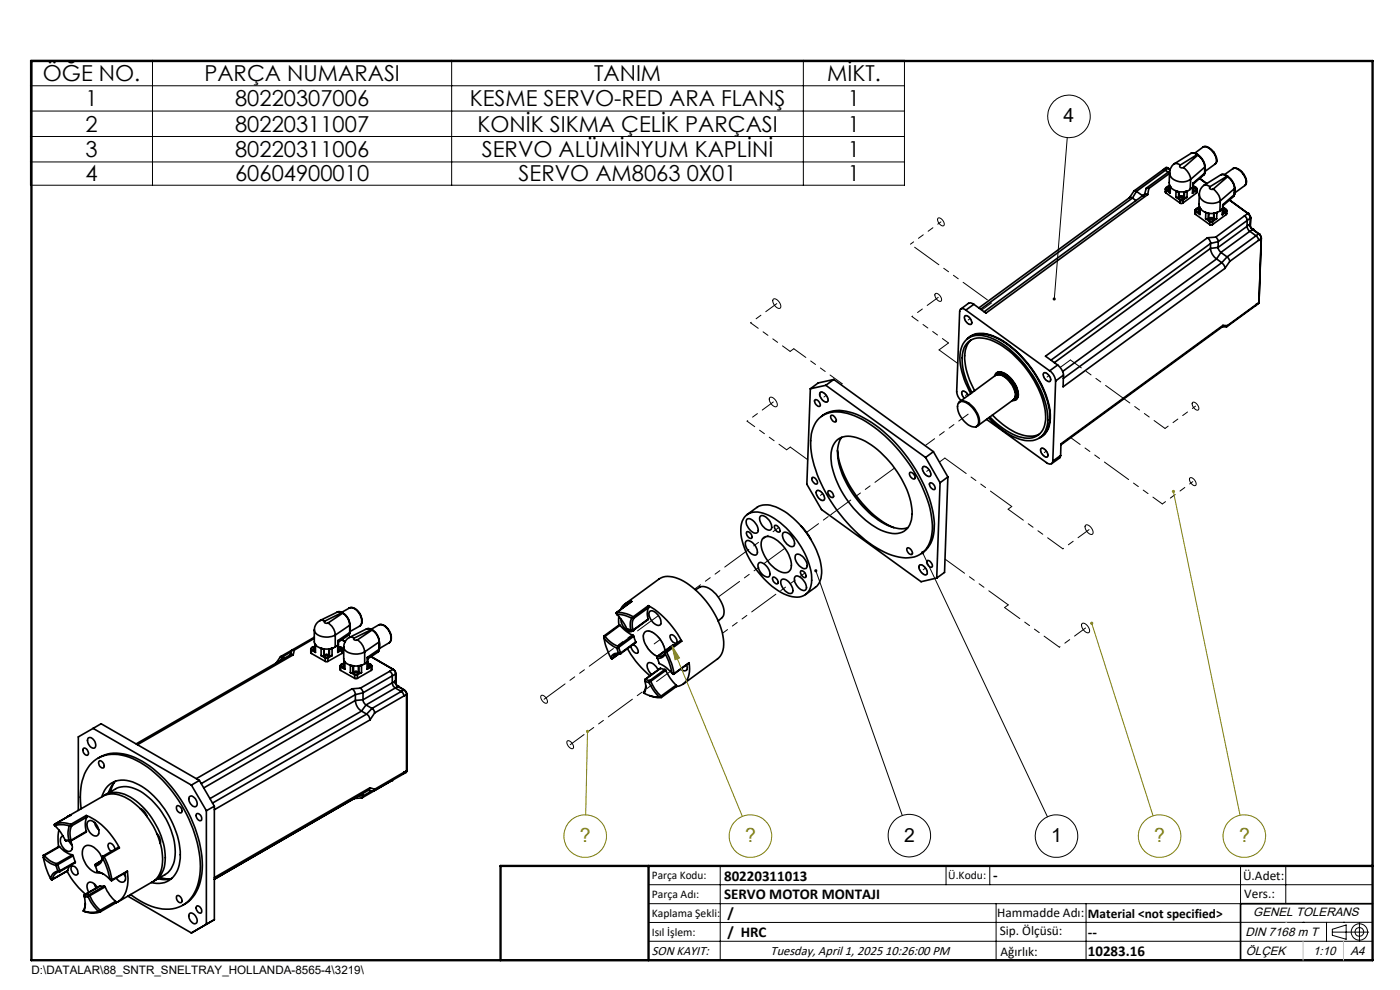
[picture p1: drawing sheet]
<svg xmlns="http://www.w3.org/2000/svg" width="297mm" height="210mm" viewBox="0 0 297 210" stroke-linecap="round" stroke-linejoin="round" font-family="sans-serif">
<g fill="none" stroke="#000" stroke-width=".35">
<path d="M243.1 40l.2-.1 .4 .1M243.7 40l-.2 1.3M247.2 36.1l-.5-.1-6.1 4.5M247.2 36.1l-6.1 4.5M247.2 36.1l.6 .4M247.3 35.6h.1M247.3 35.6l.5 .1M247.3 35.6l-.5 .4M247.3 35.6l.6 .1M247.3 39.9v.4M247.8 35.7h.1M247.8 35.7l-.6 .4"/>
<path d="M247.8 35.7l.4 .3M247.9 35.7l.3 .3M248.1 36.6l-.1 2.4 .2 .4M248.1 39.2l.1 .4M248.1 36.6a2.65 2.65 0 0 0 3.8 1.8l.7-.3M248.1 39.3l-.3 .3M248.1 36.8l-4.4 3.2M248.1 39.7l-.4-.1-.4 .4M248.1 36.3l-4.9 3.6M248.2 39.4l.2 .3M248.2 39.4l.1 .3M248.2 39.4l-.1 1.3 .1 .2"/>
<path d="M248.3 39.7l-.1 1.2M248.3 39.7h.1M248.4 39.7l1 .8M249.2 34.7l-.6 .5-.4 .7-.1 .7M250.4 35a.44 .44 0 0 0 .1 .6 .44 .44 0 0 0 .6 0M251.1 35.6a3.6 3.6 0 0 1 1.5 2.5M252.6 38.1l-.1 2.1M252.7 32.5a1.42 1.42 0 0 1 1.4 .3M252.7 32.5l-3.6 2.2a1.16 1.16 0 0 1 1.3 .3M252.7 32.5a1.22 1.22 0 0 1 1.3 .3M253 39.7v1.3M253 39.7l-.5 .5"/>
<path d="M253.1 38.9l.1 .1M253.1 38.9l-.1 .8M253.1 39.7l.5-.1 .3 .5M253.1 39.6l-.1 1.4M253.2 39l-.2 .7M253.2 39.4l.2 .2M253.8 39.9l.2 .2-.1 .2M254 32.8l-3.6 2.2M254 32.8l.1 .1M254.1 32.8h-.1M254.1 32.8l.1 .1M254.1 32.9a2.86 2.86 0 0 1 1.5 2.4"/>
<path d="M254.1 32.9l.7 .6a3.3 3.3 0 0 1 .8 1.9M254.1 32.9l-3 2.7M255.2 31.2a1.72 1.72 0 0 1 2 .8l.3 .3a1.97 1.97 0 0 1 .3 2.5M255.2 31.2a2.14 2.14 0 0 1 2.3 1.3 1.91 1.91 0 0 1 .3 2.3M255.2 31.2l-1.7 1.3M255.4 37.1l-2.2 1.9M255.4 39.3a.99 .99 0 0 1 1.3 .3M255.6 36.8l-.2 .3M255.6 36.8l-2.5 2.1M255.6 36.6l-.2 .5M255.6 36.6v.2M255.6 35.4l-3 2.7"/>
<path d="M255.6 35.4v1.4M255.6 35.4v.9M255.6 35.3v.1M255.6 35.3v1.3M256 38.9l-1.5-1.1 1.5 1.2M256.7 39.6a.43 .43 0 0 0 .1 .6 .43 .43 0 0 0 .6-.1M257.8 34.8l-2.2 1.6M259 37.1a1.22 1.22 0 0 1 1.3 .3M259.8 37l1.7-1.2a2.02 2.02 0 0 1 2.3 1.3 1.86 1.86 0 0 1 .3 2.2l-2.2 1.6M260.3 37.4l-3.6 2.2M260.3 37.4l.1 .1M260.4 37.4a1.33 1.33 0 0 0-1.4-.3l-3.8 2.4-.5 .6-.3 1.1"/>
<path d="M260.4 37.4h-.1M260.4 37.4l.1 .1M260.4 37.5l1.1 1.2 .4 1.3M260.4 37.5l-3 2.6M260.5 37.5a3.4 3.4 0 0 1 1.4 2.4M260.5 37.5h-.1M261.5 35.8a2.49 2.49 0 0 1 2.7 1.8 1.4 1.4 0 0 1-.1 1.7M261.9 40l-3 2.6M261.9 40l-.1 1.3M261.9 40v.8M261.9 39.9v.1M261.9 39.9v1.3"/>
<path d="M240.2 42l-.3-.2-.3 .1-32 23.4M240.2 42l.8 .5M240.2 42l-32.2 23.6M241.1 40.6l-.2-.1h-.3l-1 1.4M241.1 40.6l-.9 1.4M241.1 40.6l1.3 .9M242.4 41.5h.1M243.1 40l-.3 1.2-.4 .3M243.5 41.3l-.6-.1-34.1 24.9M243.5 41.3l-34.3 25.1-2.6-1.9M247.2 40.1v.6l.1 .2M247.3 40.9l3 2.2"/>
<path d="M247.3 40.3v.6M247.3 40.3l.9 .6M248.1 40.2l-.5 .1-.3-.3 .3 .4 .5-.1M249.4 40.5l.5 .1M249.4 40.5h.1M249.4 41.8h.6M249.4 41.8l1 .7M249.5 40.5l.4 .1M249.5 40.5l-.1 1.3M249.9 40.6h1.6M250 40.7v1.1M250.1 41.8a.88 .88 0 0 1 1 0"/>
<path d="M250.1 41.8h-.1M250.2 42a.48 .48 0 0 1 .4-.4 .48 .48 0 0 1 .5 .5M250.2 42a.48 .48 0 0 0 .4 .5 .48 .48 0 0 0 .5-.4M250.2 42a.51 .51 0 0 0 .4 .4 .51 .51 0 0 0 .5-.3M250.2 40.7l-.1 1.1M250.3 43.1h.6M250.4 42.5h.5M250.4 42.5l-.1 .6M250.9 42.5v.6M251.1 41.8h.1M251.2 40.7l-.1 1.1M251.2 41.8h.6"/>
<path d="M251.3 40.7l-.1 1.1M251.8 41.8l-.9 .7M251.8 40.6h-.3M251.8 40.6v1.2M251.9 40.5l-.4 .1M251.9 40.5l-.1 .1M252.5 40.2l-.6 .3M253.5 44.6l.1 .9M253.6 44.5a.49 .49 0 0 0 .3 .5 .49 .49 0 0 0 .6-.1M253.6 44.5l.3 .4 .6-.1M253.6 45.5l3 2.2M253.6 44.4v.5"/>
<path d="M253.6 44.9v.6M253.6 44.9l1 .6M253.8 40.9l-2.9 2.2M253.9 40.1l-.3 .4-.5-.1M253.9 40.1l-.3 .2h-.5M253.9 40.3l-.9 .7M253.9 40.3l-.1 .6M254 40.1l-.2 .8M254.4 41.2v2.3l.1 .4M254.4 43.8l.1 .4M254.4 41.2a2.53 2.53 0 0 0 3.4 1.9l1.1-.5M254.4 43.9l-.4 .3"/>
<path d="M254.5 44.3a.5 .5 0 0 0-.9 .2M254.5 43.9l.2 .4M254.5 43.9l.1 .3M254.5 44l-.1 1.3 .2 .2M254.6 44.2v1.3M254.6 44.2l.1 .1M254.7 44.3l1 .7M255.7 45l.5 .2M255.7 45l.1 .1M255.8 46.4h.5M255.8 46.4l.8 .6M255.8 45.1l.4 .1"/>
<path d="M255.8 45.1v1.3M256.2 50.4l.4 .6 .2 .6M256.2 45.2h1.6M256.2 50.4l-34.4 25.2 2.6 1.8M256.4 45.2l-.1 1.2M256.4 46.3l.4-.1 .7 .1M256.4 46.3l-.1 .1M256.4 45.3v1M256.5 46.6a.48 .48 0 0 1 .5-.4 .48 .48 0 0 1 .4 .4M256.5 46.6a.48 .48 0 0 0 .4 .5 .48 .48 0 0 0 .5-.5M256.5 46.6a.49 .49 0 0 0 .4 .4 .49 .49 0 0 0 .5-.4M256.6 47.7h.6"/>
<path d="M256.6 47l.6 .1M256.6 47v.7M256.8 52.7a3 3 0 0 0 1.3 2.2M256.8 52.7l-33.1 24.2M256.8 51.6v1.1M256.8 51.6l-33.8 24.8M257.2 47.1v.6M257.4 40.1a3.7 3.7 0 0 1 1.5 2.5M257.5 46.3v.1M257.5 45.3v1M257.5 46.4h.6M257.6 45.2l-.1 1.2"/>
<path d="M257.9 50.3l.5 .6v.4M257.9 50.3l-1.7 .1M258.1 54.9l1.1 .8M258.1 46.4l-.9 .7M258.1 54.9l-32.7 23.9M258.2 45.1l-.4 .1M258.2 45.1l-.1 1.3M258.2 45l-.4 .2M258.2 45v.1M258.4 52.5l.2 .5 .4 .5M258.4 52.5l-1.6 .2M258.4 51.3l-1.6 .3"/>
<path d="M258.4 51.3v1.2M258.8 44.7l-.6 .3M258.9 42.6l-.1 2.1M259 53.5l-.9 1.4M259 53.5l1.3 1M259.2 55.7l.5 .6 .2 .6M259.2 55.7l-33.6 24.6M259.3 44.3v1.2M259.4 44.3l-.6 .4M259.4 43.4v.9M259.4 44.3a.47 .47 0 0 1 .8 .3M259.4 44.2l-.1 1.3"/>
<path d="M259.5 44l.2 .2M259.9 56.9l-34.4 25.1 .1-2.4M260.1 44.5l.2 .2-.2 .2M260.1 45.5l-2.9 2.2M260.1 44.9l-.8 .6M260.1 44.9v.6M260.2 44.6l-.3 .4h-.5M260.2 44.6l-.3 .3h-.5M260.3 44.7l-.2 .8M260.3 54.5l.3 .3 .3 .6M260.3 54.5l-1.1 1.2M260.8 42.4l4 2.9"/>
<path d="M260.8 42.4l3.9 2.9M260.9 55.4l-1 1.5M261.7 41.7l-2.2 1.9M261.8 41.3l-.1 .4M261.8 41.3l-2.4 2.1M261.9 41.2l-.2 .4M261.9 41.2l-.1 .1M264 45.8l.4 .4 .2 .6M264 45.8l-6.1 4.5M264.5 48l.3 .7 .3 .4M264.5 48l-6.1 4.5M264.6 46.8l-6.2 4.5"/>
<path d="M264.6 46.8l-.1 1.2M264.7 45.3l.3 .3 .3 .6M264.7 45.3h.1M264.7 45.3l-.7 .5M264.8 45.3l.5 .9M264.8 45.3h.1M265.1 47.6l.3 .7 .4 .3M265.1 47.6l.1 .3M265.1 47.6l.2 .5 .4 .6M265.1 47.6l-.6 .4M265.1 49.1l-6.1 4.4M265.1 49.1l1.4 .9"/>
<path d="M265.2 47.9h.1M265.3 46.2l-.1 1.7M265.3 46.2l-.7 .6M265.3 46.2h.1M265.3 46.2v1.8M265.7 48.7l1.3 .9M265.7 48.7l-.6 .4M265.8 48.6h.1M265.8 48.6l-.1 .1M265.8 48.6l1.3 1M266.5 50l.3 .3 .2 .7M266.5 50l-6.2 4.5"/>
<path d="M267 51h.1M267 49.6l.3 .3 .2 .7M267 49.6h.1M267 51l-6.1 4.4M267 49.6l-.5 .4M267.1 49.6l.3 .4 .2 .5M267.1 49.6h.1M267.5 50.6l-.5 .4M267.5 50.6l-.4 13.6M267.6 50.5l-.1 .1M267.6 50.5l-.5 13.6M204.7 67a1.4 1.4 0 0 1 1.4 1.8 1.39 1.39 0 0 1-1.4-1.8z"/>
<path d="M204.9 65.8a.69 .69 0 0 0-.8-.4 .69 .69 0 0 0-.5 .7l-.6 17 .2 .9 .7 1M204.9 65.8l17.8 12.9M205.2 71.9a4.3 4.3 0 0 1 5.1-.8 21.1 21.1 0 0 1 10.6 10.5 13.2 13.2 0 0 1 1.7 8.7 3.8 3.8 0 0 1-2.1 2.6M205.3 71.8a4.8 4.8 0 0 1 5.2-.5 22.2 22.2 0 0 1 11.2 12.2 10.2 10.2 0 0 1 .5 7.5l-.5 .9-1.1 .9M206 72.1a5.7 5.7 0 0 0-1.2 5.5l.9 3.1 1.1 2.2M206.6 64.5l-.8-.3-.3 .1-1.7 1.3M206.6 64.5l-1.7 1.3M211 79.8a1.13 1.13 0 0 1 1.8-.6 5.7 5.7 0 0 1 3.1 4.9l-.4 .7-.7 .2M211.2 79.6l.1-.1a1.54 1.54 0 0 1 2.2 .2 5.1 5.1 0 0 1 2.3 4.4 .9 .9 0 0 1-.8 .7M211.4 79.1a2.03 2.03 0 0 1 2.6 .7 4.8 4.8 0 0 1 1.9 4.5l-.4 .5M211.5 79.5a2.71 2.71 0 0 1 2.8 1.4 3.5 3.5 0 0 1 1 3.5l-.1 .2M211.5 79.5h.1"/>
<path d="M211.5 79.5a2.61 2.61 0 0 1 2.9 1.3 3.5 3.5 0 0 1 1 3.5l-.2 .3a3.2 3.2 0 0 0-.9-3.8 2.97 2.97 0 0 0-2.7-1.3M221.4 79.1a1.39 1.39 0 0 1 1.4 1.8 1.36 1.36 0 0 1-1.4-1.8zM222.7 78.7a3 3 0 0 1 1.2 2.1M224.4 77.4a3.1 3.1 0 0 1 1.2 2.2M224.4 77.4l-1.7 1.3M225.6 79.6l-1.7 1.2M259.4 69l-.1 .3-34.2 25.1M259.4 69l1 .1M259.4 69l-34.3 25.1-.1 2.5M260.4 69.1l-.2 .2h-.9M266.5 64.6l-6.2 4.7M266.5 64.6l-6.1 4.5"/>
<path d="M267 64.4l-.5 .4M267.1 64.1l-.1 .3M267.1 64.2l-.1 .2M267.1 64.1v.1M267.1 64.2l-.6 .4M171.9 82.5l-.7 20.2 3.1 5.4 21.1 15.3 3.3-.8M172.8 84.9a.8 .8 0 0 1 1.2 .7v.5a1.05 1.05 0 0 1-1.2-1.2zM173.8 88.7a6.1 6.1 0 0 1 6-1 24.6 24.6 0 0 1 11.7 8.8 28.4 28.4 0 0 1 6.2 14.1 7.3 7.3 0 0 1-2.2 6.8 6.9 6.9 0 0 1-6.3 .4 27.9 27.9 0 0 1-12.9-11.4 24.6 24.6 0 0 1-4.3-12.9 7 7 0 0 1 1.8-4.8zM174 83.2a1.38 1.38 0 0 1 1.6 1.2 .57 .57 0 0 1-.2 .9 .57 .57 0 0 1-.8-.3 1.54 1.54 0 0 1-.6-1.8zM174.3 88.3a6.2 6.2 0 0 1 5.9-.9 24.2 24.2 0 0 1 11.7 8.8 27.8 27.8 0 0 1 6.3 14.9 6.8 6.8 0 0 1-2.3 6l-.4 .3M175.2 81.7l21.2 15.3M175.2 81.7l-3.3 .8"/>
<path d="M176.3 88.2a1.01 1.01 0 0 1 1 1.3 1.11 1.11 0 0 1-1-1.3zM176.9 80.5l-1.7 1.2M176.9 80.5l21.1 15.3M176.9 80.5l-3.3 .7-1.7 1.3M177.3 93.6a4.2 4.2 0 0 1 4.9-.6 20.3 20.3 0 0 1 9.9 10.2 10.3 10.3 0 0 1 .9 8.1 3.7 3.7 0 0 1-4.9 1.6 18.2 18.2 0 0 1-9.2-8 15.5 15.5 0 0 1-2.6-8.9l.3-1.1zM177.7 95.6a22.7 22.7 0 0 0 11.2 16l.7 .3M178.6 92.8a6.7 6.7 0 0 0-.6 5.6 21.3 21.3 0 0 0 10.3 13 5.6 5.6 0 0 0 4.3 .5M195.8 99.1a1.51 1.51 0 0 1 1.7 1.5l-.1 .3a.9 .9 0 0 1-1.4-.5l-.3-.8zM196.4 97l3 5.4M198 95.8l-1.6 1.2M198 95.8l3.1 5.4M203.3 85.5a1.27 1.27 0 0 1 1.9-.1 5 5 0 0 1 2.5 4.5l-.2 .4-.5 .2"/>
<path d="M203.4 85.5a1.65 1.65 0 0 1 2.2 .3 4.4 4.4 0 0 1 1.9 4.3 1.29 1.29 0 0 1-2 .1 4.7 4.7 0 0 1-2.3-4.5zM203.6 85.2l7.6-5.6a2.59 2.59 0 0 1 3 1.4 3.6 3.6 0 0 1 1 3.6l-7.8 5.7M205.4 83.9a1.15 1.15 0 0 0-1.3-.9l-.1 .6 .6 .9M206 83.5a14.8 14.8 0 0 1-2.3-8.9 3.9 3.9 0 0 1 5.1-3.3 17.4 17.4 0 0 1 9.7 7.6 17.4 17.4 0 0 1 3.7 10.8 4 4 0 0 1-5.4 3.6 15.4 15.4 0 0 1-7.1-4.7M206.2 83.3a12.7 12.7 0 0 1-1.8-9.2 3.8 3.8 0 0 1 5.1-2.2 19 19 0 0 1 10.3 9.7 12.9 12.9 0 0 1 1.8 8.6 3.7 3.7 0 0 1-4.9 2.6 14.7 14.7 0 0 1-6.7-4.3M209.3 89l12.7 9.1a.72 .72 0 0 0 .8 .4 .72 .72 0 0 0 .5-.7M210.5 88a13.9 13.9 0 0 0 7.4 4.5h1.6l1-.4M220.9 95.1a1.39 1.39 0 0 1 1.4 1.7l-.1 .1a1.39 1.39 0 0 1-1.3-1.8zM223.9 80.8l-.6 17M225 96.6l-.2 .5-1.7 1.2M225 96.6l-1.7 1.2M158.2 109.4a4.2 4.2 0 0 1 4.9-.1 17.9 17.9 0 0 1 9.1 13.2 3.5 3.5 0 0 1-2.6 4.1 8.6 8.6 0 0 1-6.4-2.7 17.6 17.6 0 0 1-6-11.1v-1.2l.2-1z"/>
<path d="M158.3 114.8a1.72 1.72 0 0 1 2 1.1 1.15 1.15 0 0 1 0 1.8 2.55 2.55 0 0 1-2.1-2.8zM158.4 112.8a.98 .98 0 0 1 1 1.4 1.11 1.11 0 0 1-1-1.4zM158.5 110.1a1.5 1.5 0 0 1 1.8 .9 1.52 1.52 0 0 1 .3 2 2.23 2.23 0 0 1-2.3-2v-.5zM158.5 109.2l2.1-1.6a4.5 4.5 0 0 1 4.6 .2 18.1 18.1 0 0 1 9.1 13.2 4.3 4.3 0 0 1-1.3 3.6l-2.1 1.5M161 119.4a1.56 1.56 0 0 1 1.8 .9 1.64 1.64 0 0 1 .3 2 2.23 2.23 0 0 1-2.3-2v-.5zM161.3 109.5a1.58 1.58 0 0 1 1.9 .8 1.69 1.69 0 0 1 .3 2.1 2.23 2.23 0 0 1-2.3-2l-.1-.6zM161.9 114.1a2.14 2.14 0 0 1 2.7 .3 7 7 0 0 1 3.3 5.9 1.42 1.42 0 0 1-2.3 1 7.3 7.3 0 0 1-4.1-6.3zM164.3 111.5a1.04 1.04 0 0 1 1.1 1.3 1.11 1.11 0 0 1-1.1-1.3zM166.2 113a1.45 1.45 0 0 1 1.8 .9 1.51 1.51 0 0 1 .3 2 1.78 1.78 0 0 1-1.9-1.1l-.4-1.2zM168.8 117.7a1.45 1.45 0 0 1 1.9 .8 1.56 1.56 0 0 1 .3 2.1 2.02 2.02 0 0 1-2.1-1.4l-.2-.9zM170 111.6l.8 1 1.2 1.8M172.3 101.3a1.11 1.11 0 0 1 1.1 1.3 1.01 1.01 0 0 1-1.1-1.3z"/>
<path d="M173.2 104.1a1.51 1.51 0 0 1 1.7 1.7l-.1 .3a1.3 1.3 0 0 1-1.6-1.2zM175.7 104.2a.98 .98 0 0 1 1 1.3 1.16 1.16 0 0 1-1-1.3zM192.4 116.3a1.01 1.01 0 0 1 1.1 1.3 1.07 1.07 0 0 1-1.1-1.3zM193 100.3a1.01 1.01 0 0 1 1 1.3 1.07 1.07 0 0 1-1-1.3zM195.1 119.9a1.3 1.3 0 0 1 1.5 1.2 .56 .56 0 0 1-.1 .8 .56 .56 0 0 1-.8-.3 1.47 1.47 0 0 1-.6-1.7zM196.7 118.9a1.11 1.11 0 0 1 1 1.4 .98 .98 0 0 1-1-1.4zM197.2 102.5a.8 .8 0 0 1 1.1 .8v.5a1.05 1.05 0 0 1-1.1-1.3zM199.4 102.4l-.7 20.2M201.1 101.2l-1.7 1.2M201.1 101.2l-.7 20.2-1.7 1.2M60 139.3h-.5l-.9 1.4M60 139.3l.4 .3"/>
<path d="M60 139.3l-.6 .9M61.8 138.2l-1.8 1.1M62.2 138.9l-.5-.1-32.8 19M62.2 138.9l-33 19.1M62.4 137.9h-.5l-.3 1M62.4 137.9l-.2 1M65.9 137.7l.1 .9M66 137.6l.3 .4 .5-.1M66 137.6l.3 .3 .5-.1M66 137.5v.4M66 137.9v.7M66 138.6l3 1.7"/>
<path d="M66 137.9l.9 .5M66.3 137.3l.4 .1h-.3zM66.7 135.2l-7.2 4.1M66.7 135.4l-4.3 2.5M66.8 137.3a.5 .5 0 0 0-.8 .3M66.8 136.7l.2 .2M66.8 136.7l.1 .1M66.8 136.6l.1 1.8M66.8 137.1l-.2 .1M66.9 136.8v1.6M66.9 136.8l.1 .1M67 136.9l1 .6"/>
<path d="M67.9 131.6l-.8 .7-.3 .7-.1 .6M67.9 131.6l.2-.1 .8 .3M68 137.5l.5 .1M68 137.5h.1M68.1 139.1h.6M68.1 137.5l.4 .1M68.1 137.5v1.6M68.1 139.1l.9 .5M68.5 137.6h1.6M68.7 137.6v1.5M68.8 139l-.1 .1M68.8 137.6v1.4"/>
<path d="M68.8 139.2a.48 .48 0 0 1 .5-.4 .48 .48 0 0 1 .5 .4M68.8 139.2a.49 .49 0 0 0 .5 .4 .49 .49 0 0 0 .5-.4M68.8 139.2a.54 .54 0 0 0 1 0M68.9 131.8l-.1 .1 .1 .2h.7M68.9 139h-.1M69 139.6h.6M69 139.6v.7M69.1 138.9h.3l.1 .1-.3 .1zM69.6 139.6v.7M69.6 132.1a3.2 3.2 0 0 1 1.5 2.6M69.6 139h.2M69.8 137.6v1.4"/>
<path d="M69.8 139l.1 .1M69.9 139.1h.5M69.9 137.6v1.5M70.4 137.5l-.3 .1M70.4 139.1l-.8 .5M70.4 137.5v1.6M70.6 137.5l-.5 .1M70.6 137.5h-.2M71.1 134.7a3.7 3.7 0 0 1-4.2-.5l-.2-.5v2.5l.1 .5M71.1 137.2l-.5 .3M71.1 134.7v2.5M71.5 129.8l.6-.1 .5 .3"/>
<path d="M71.5 129.8h.6l.4 .2M71.5 129.8l-3.6 1.8M71.6 136.9v1.5M71.7 135.9v.9M71.7 136.8l-.6 .4M71.8 137.3a.51 .51 0 0 1 .8 .3M71.8 136.8l-.2 1.6M71.8 137.1l.2 .1M71.9 137.3l.4 .1-.2 .1zM72.5 135.7l.7 .4M72.5 137.5l.2 .2-.2 .2M72.5 130h.1"/>
<path d="M72.5 137.9v.7M72.5 138.6l-2.9 1.7M72.5 130l-3.6 1.8M72.5 130l.2 .1M72.5 137.9l-.9 .5M72.6 137.6l-.3 .4-.5-.1M72.6 137.6l-.3 .3-.5-.1M72.6 130l.2 .1M72.7 137.7v.7l-.2 .2M72.7 130.1a2.92 2.92 0 0 1 1.5 2.4M72.7 130.1a3.4 3.4 0 0 1 1.5 2.5M72.7 130.1l-3.1 2"/>
<path d="M72.9 137.2v2.7l.2 .3M72.9 137.2a1.85 1.85 0 0 0 2.1 1.5h1.3l1.1-.4M74 134.7l-2.2 1.5M74.1 135.2l-.8 .7-.3 .7-.1 .6M74.1 129a2.28 2.28 0 0 1 2.6 1.9 1.5 1.5 0 0 1-.4 1.9M74.1 129l-1.6 .9M74.1 129a2.21 2.21 0 0 1 2.4 1.7 1.64 1.64 0 0 1-.2 2.1l-2.1 1.2M74.2 134.2v-.1l-.2 .6M74.2 134.2l-.2 .5M74.2 132.6l-3.1 2.1M74.2 132.4v.1M74.2 132.6v1.6"/>
<path d="M74.2 134.2l-2.5 1.7M74.2 132.6v1.1M74.2 132.5v.1M74.2 132.5v1.6M75.1 135.4a.39 .39 0 0 0 .2 .5 .39 .39 0 0 0 .5-.2M75.8 135.7a3.4 3.4 0 0 1 1.6 2.6M77.4 138.3v2.5M77.8 133.4l.5-.1 .5 .3M77.8 133.4l-3.6 1.8h.6l.3 .2M77.8 133.4l.4-.1 .6 .3M77.9 139.4l.1 1-.6 .4M77.9 139.4v2.5"/>
<path d="M78.7 139.3l4.7 2.7M78.8 133.6h.1M78.8 133.6l-3.7 1.8M78.8 133.6l.1 .1M78.8 133.6h.2M78.9 133.7l.3 .2a3.2 3.2 0 0 1 1.2 2.3M78.9 133.7l-3.1 2M79 133.6a3.3 3.3 0 0 1 1.5 2.5M79 133.6l-.1 .1M80.3 132.6l-1.6 .9M80.3 132.6h.1M80.4 132.6a2.28 2.28 0 0 1 2.5 1.9 1.59 1.59 0 0 1-.4 1.9"/>
<path d="M80.4 132.6a2.21 2.21 0 0 1 2.4 1.7 1.62 1.62 0 0 1-.3 2.1l-2 1.2M80.4 137.8l-.2 .5M80.4 136.2l-3 2.1M80.4 136v.1M80.4 136.2v1.6M80.4 137.8l-2.5 1.6M80.5 137.7l-.3 .6-2.2 1.5M80.5 136.2v1.1M80.5 136.1l-.1 .1M80.5 137.7l-.1 .1M80.5 136.1v1.6M128.1 135h.2"/>
<path d="M128.1 135l.1 .4M128.2 135.4a7.6 7.6 0 0 0 2.6 2.1M128.2 135.4a13.3 13.3 0 0 0 1.4 4.1M128.3 135a6.7 6.7 0 0 0 2.8 2.1M129.6 139.5l.2 .3 .2-.1M130 139.7l1.3-1-1.4 1M130.8 129.9a6.6 6.6 0 0 1 3.5 .9M130.8 129.9l-.1 .2 .1 .2M130.8 130.3a5.9 5.9 0 0 1 3.3 .9M130.8 130.3a9.4 9.4 0 0 1 2.2 3.1M130.8 137.5l.4 1.1M131.1 137.1v.1"/>
<path d="M131.1 137.2l.1 .1M131.1 137.2l-.3 .3M131.2 137.3l.5 1.2M131.2 138.6a1.46 1.46 0 0 0-1.6 .9M131.2 138.6l.4 .1M131.3 130.8v1.8M131.3 132.6h.2M131.3 132.6l-3.2 2.4M131.5 132.6a7.7 7.7 0 0 0 2.8 2.2M131.5 132.6l-3.2 2.4M131.6 138.7h.1M131.6 138.7a1.39 1.39 0 0 0-1.6 1"/>
<path d="M131.7 138.5l-.1 .2M131.8 131.4a2.85 2.85 0 0 0 1.9 2.6l.5-.2M132.6 128.1l7.2-5.3a4.4 4.4 0 0 1 4.6 .2 18.1 18.1 0 0 1 9.1 13.1 4 4 0 0 1-1.3 3.7l-7.2 5.3M133 133.4l.8 .3M133 133.4l1 .3M133.1 137.6a20.3 20.3 0 0 0 4.8 5.8M133.8 133.7l.4 .1M134 127.6l-.9 .2a2.55 2.55 0 0 0-1.5 1.6M134 127.6l-3.2 2.4M134 127.6l-3.2 2.3M134.1 131.2a3.1 3.1 0 0 0-.3 2.5M134.2 136.8a1.42 1.42 0 0 1 1.1 1.7 1.44 1.44 0 0 1-1.4-1.5"/>
<path d="M134.2 133.8h.1M134.3 134.8l.1 .2M134.3 134.8l-3.2 2.3M134.3 133.7l-.1 .1M134.3 130.8l.1 .2M134.4 131l.1 .1M134.4 131l-.3 .2M134.4 135l.5 1.2M134.4 135l-3.2 2.3M134.5 131.1a2.81 2.81 0 0 0-.2 2.6M134.9 136.2v.1l-3.2 2.4M134.9 136.2l-3.2 2.3"/>
<path d="M137.5 131.3l-3.3 2.5M137.5 131.3l-3.2 2.4M137.5 128.5a18.3 18.3 0 0 1 7.1 7.5M137.5 128.5l.2 .3M137.5 128.5l-3.2 2.3M137.7 128.8a2.96 2.96 0 0 0-.2 2.5M137.7 128.8l-3.2 2.3M137.8 129.7a1.34 1.34 0 0 1 1.8 .7 1.89 1.89 0 0 1 .5 2.2 1.99 1.99 0 0 1-2.2-1.6l-.2-.9zM139.5 139.7l.3 1a7 7 0 0 1 2.8 2.1M139.5 139.2v.5M141.1 138.7a13.8 13.8 0 0 1 1.5 4.1M141.1 138.7a1.56 1.56 0 0 1-1.6 1"/>
<path d="M141.2 138.3l.2 .1M141.2 138.2v.1M141.2 138.2a1.45 1.45 0 0 1-1.7 1M141.2 138.3l-.1 .4M141.4 138.4a13.4 13.4 0 0 1 1.6 4.5M142.2 134.8a1.19 1.19 0 0 1 1.5 1.3l-.1 .2a1.03 1.03 0 0 1-1.4-.9zM142.7 136.9l-3.2 2.3a5.2 5.2 0 0 1-3-4.6 1.13 1.13 0 0 1 1.9-.5 5.6 5.6 0 0 1 2.6 4M142.7 136.9h.3M142.7 136.9l-3.2 2.3M144.6 136l-.2-.2-3.2 2.4M144.6 136l-3.2 2.4M147.5 125.1a2.65 2.65 0 0 1 4 .6 5.6 5.6 0 0 1 2 4.9l-1.1 1.1"/>
<path d="M163.9 122.5a1.01 1.01 0 0 1 1.1 1.3 1.07 1.07 0 0 1-1.1-1.3zM165.8 123a1.85 1.85 0 0 1 2.2 1.4l.1 .3a.77 .77 0 0 1-.2 1.2 .77 .77 0 0 1-1.1-.4 2.19 2.19 0 0 1-1-2.5zM168.7 122.3a1.5 1.5 0 0 1 1.8 .9 1.52 1.52 0 0 1 .3 2 2.23 2.23 0 0 1-2.2-2l-.1-.5zM169.9 121.1a1.01 1.01 0 0 1 1 1.4 1.12 1.12 0 0 1-1-1.4zM17.7 158.8a.91 .91 0 0 1 .9 .4 .91 .91 0 0 1 0 1 1.01 1.01 0 0 1-.9-1.4zM18.7 156.6a1.19 1.19 0 0 1 1.6 1.2 .64 .64 0 0 1-.3 .9 .64 .64 0 0 1-.9-.3l-.5-1.1zM19.8 154.5l20.8 12M19.8 154.5l-3.2 1.8v15.6M19.8 154.5l1.6-1 20.9 12.1M69 140.3h.6M72.1 141.3l.1 .9M72.2 141.1v.4"/>
<path d="M72.2 141.2l.2 .3h.6M72.2 141.2l.3 .3 .5-.1M72.2 141.5v.7M72.2 142.2l3 1.7M72.2 141.5l1 .4M72.5 140.9h.3l.1 .1h-.3zM73 140.9a.47 .47 0 0 0-.8 .3M73 140.2v1.6l.2 .1M73 140.7l-.2 .1M73.1 140.2l.1 .3M73.1 140.2l.1 .2M73.2 140.4v1.5"/>
<path d="M73.2 140.4v.1M73.2 140.5l1.1 .6M74.3 141.1l.4 .1M74.3 141.1h.1M74.3 142.7h.6M74.3 141.1v1.6M74.3 142.7l.9 .4M74.7 146.1a1.6 1.6 0 0 1 .7 1.2M74.7 146.1l-33 19.1M74.7 141.2h1.6M74.9 141.2v1.5M75 142.6l-.1 .1"/>
<path d="M75 141.2v1.4M75 142.8a.48 .48 0 0 1 .5-.4 .48 .48 0 0 1 .5 .4M75 142.8a.49 .49 0 0 0 .5 .4 .49 .49 0 0 0 .5-.4M75 142.8a.54 .54 0 0 0 1 0M75.1 142.5l-.1 .1M75.2 143.9h.6M75.2 143.1h.6M75.2 143.1v.8M75.4 148.6a2.84 2.84 0 0 0 1.3 2.2M75.4 147.3v1.3M75.4 147.3l-32.7 18.9M75.4 148.6l-32.2 18.5"/>
<path d="M75.8 143.1v.8M75.9 142.5l.1 .1M76 141.2v1.4M76 142.6l.1 .1M76.1 142.7h.6M76.1 141.2v1.5M76.4 146l.4 .4 .2 .6M76.4 146l-1.7 .1M76.7 141.1l-.4 .1M76.7 150.8l1.1 .7M76.7 142.7l-.9 .4M76.7 141.1v1.6"/>
<path d="M76.7 150.8l-32.1 18.6M76.8 141.1l-.5 .1M76.8 141.1h-.1M77 148.4l.2 .6 .4 .5M77 147l-1.6 .3M77 148.4l-1.6 .2M77 147v1.4M77.4 140.8l-.6 .3M77.6 149.5l-.9 1.3M77.6 149.5l1.3 .8M77.8 151.5a1.6 1.6 0 0 1 .7 1.2M77.8 151.5l-32.7 18.8"/>
<path d="M78 140.9a.52 .52 0 0 1 .8 .3M78 140.4l-.1 1.5M78 140.7l.2 .1M78.1 140.9h.4v.1h-.3zM78.5 152.7l-33 19.1M78.8 141.1v.4M78.8 142.2l-3 1.7M78.8 141.5l-.9 .4M78.8 141.5v.7M78.8 141.2l-.1 .3h-.7M78.8 141.2l-.3 .3-.5-.1M78.9 141.3l-.1 .9"/>
<path d="M78.9 150.3l.4 .4 .2 .5M78.9 150.3l-1.1 1.2M79.5 151.2l-1 1.5M83.2 143.4a1 1 0 0 0-.5-1l-6.3 3.6M83.2 144.8a1.28 1.28 0 0 0 .7 1.1M83.2 143.4l-6.2 3.6M83.2 143.4v1.4M83.2 144.8l-6.2 3.6M83.4 142l.4 .4 .1 .6M83.4 142h.1M83.4 142l-.7 .4M83.4 142l.4 .4 .2 .5"/>
<path d="M83.8 144.5l.2 .6 .5 .5M83.8 144.5l.2 .6 .4 .5M83.8 144.5l-.6 .3M83.9 145.9l-6.3 3.6M83.9 145.9l1.2 .8M83.9 143v1.9l-.1-.4M83.9 143l-.7 .4M84 142.9l-.1 .1M84 142.9v2.1M84.4 145.6l1.3 .8M84.4 145.6l-.5 .3M84.5 145.6h.1"/>
<path d="M84.5 145.6h-.1M84.5 145.6l1.3 .7M85.1 146.7l.3 .3 .3 .6M85.1 146.7l-6.2 3.6M85.7 146.4a1 1 0 0 1 .6 .9M85.7 147.6l-6.2 3.6M85.7 147.6v.1M85.7 146.4l-.6 .3M85.8 146.3l.3 .4 .2 .6M85.8 146.3l-.1 .1M86.3 147.3l-.6 .4M86.3 147.3v16.2"/>
<path d="M86.3 147.3h.1M136.7 147.1a6.6 6.6 0 0 0 3.1 .8M136.8 144.2v.3M136.8 144.5l.9 .3M136.8 144.5a3.4 3.4 0 0 1-.1 2.6M136.9 144.1l-.1 .1M136.9 144.1l1 .2M137 145.5l-.1 .8-.4 .7 .2 .1M137.7 144.8a10.5 10.5 0 0 0 2.1 3.1M137.8 147.6l1.7 .4 .8-.1M137.9 144.3v.2M137.9 144.5h.1"/>
<path d="M137.9 144.5l-.2 .3M138 144.5a8.6 8.6 0 0 0 2.2 3.2M139.6 142.1a2.15 2.15 0 0 0-2.1-1.5 1.88 1.88 0 0 0 .8 2.5M139.8 147.9h.5M140.1 141.8l.9 .2M140.1 141.8l-3.3 2.3M140.1 141.8l-3.2 2.3M140.2 147.7l.1 .2M140.3 147.9h.1M141 142l.3 .2M141 142l-3.1 2.3M141.3 142.2a9.5 9.5 0 0 0 2.1 3.1"/>
<path d="M141.3 142.2l-3.3 2.3M142.6 142.8l.2 .2 .2-.1M143.4 145.3l.1 .3M143.4 145.3l-3.2 2.4M143.5 145.6l-3.2 2.3M145.7 141v.3a.71 .71 0 0 1-.2 1 .71 .71 0 0 1-1-.3l-.1-.1M146.2 140.6a4.5 4.5 0 0 1-1.3 4.6l-1.4 .4M146.2 140.6l-3.3 2.4M146.2 140.6l-3.2 2.3M11.6 174.8a4.5 4.5 0 0 1 3.4 .1M11.6 174.8l-.1 .2 .1 .2M11.6 175.2a9 9 0 0 1 2.2 3"/>
<path d="M11.6 175.2a4.7 4.7 0 0 1 3.1 0M12.5 176.1l-.2 1.3 .1 2.2M12.6 179.6a5.2 5.2 0 0 0 2.7 1.7M12.6 179.6h-.1l-3.3 1.9M12.6 179.6l-3.2 1.9M13.4 177.3a1.2 1.2 0 0 0-.4 1.9 1.72 1.72 0 0 0 2 1.3 1.63 1.63 0 0 0-.1-2.1M13.8 178.2l.8 .1M13.8 178.2l.2 .2h1M14.5 173.1l7.3-4.2a5.1 5.1 0 0 1 5.3 .5 15.8 15.8 0 0 1 7.3 14.2 4.4 4.4 0 0 1-2.1 3.5l-7.3 4.2M14.6 178.4l.7 .9M14.6 178.3l.4 .1M14.7 175.2a4.3 4.3 0 0 0-.1 3.1"/>
<path d="M14.9 173l-.8 .4M14.9 173h.1M14.9 173l-3.3 1.8M15 178.4h.1M15 174.9l.1 .1M15.1 178.3l-.1 .1M15.1 175l.1 .2M15.1 175l-.4 .2M15.2 175.2a4.2 4.2 0 0 0-.1 3.1M17.2 171.5a12.1 12.1 0 0 1 1.8-9.2 7.1 7.1 0 0 1 8.4-1.7 24.7 24.7 0 0 1 12.2 12.1 23 23 0 0 1 2.7 13.7 7.1 7.1 0 0 1-5.7 6.4 12.2 12.2 0 0 1-8.9-3M18.3 173a14 14 0 0 1 7 6.9M18.3 173l.2 .3"/>
<path d="M18.3 173l-3.3 1.9M18.3 176.3v.2l-3.3 1.9M18.3 176.3l-3.2 2M18.5 173.3a4.1 4.1 0 0 0-.2 3M18.5 173.3l-3.3 1.9M18.7 174.2a1.48 1.48 0 0 1 2 1.2 1.18 1.18 0 0 1-.5 1.9 2.36 2.36 0 0 1-1.5-3.1zM20 174.5l.4 .8 .6 .7M20.8 160.9a7.9 7.9 0 0 1 7.8-.2 25.7 25.7 0 0 1 11.9 12.8 21.4 21.4 0 0 1 2 13.5 7.3 7.3 0 0 1-3.7 5M21.1 161.4a.94 .94 0 0 1 .8 .5 .94 .94 0 0 1 0 1 1.01 1.01 0 0 1-.8-1.5zM21.6 169a4.6 4.6 0 0 1 6.6-3.1 17.4 17.4 0 0 1 9.2 10.6 11 11 0 0 1 0 8.7 4.4 4.4 0 0 1-5.3 2M22.1 168.7a5.1 5.1 0 0 1 5.6 .4 16.3 16.3 0 0 1 7.3 13.5 4.5 4.5 0 0 1-2.4 4.3M22.4 168.5l2.1-1.2a5.2 5.2 0 0 1 5.3 .5 15.9 15.9 0 0 1 7.3 14.3 4.5 4.5 0 0 1-2.1 3.4l-2.1 1.3"/>
<path d="M24.2 166l-.7 1.9M24.5 165.7l-.9 1.2-.6 1.3M25.3 179.9l-.2-.2-3.3 1.9M25.3 179.9l-3.2 1.8M29.7 171.5a2.8 2.8 0 0 1 1.5 1.7M33.2 176.8a2.59 2.59 0 0 1 .8 2.1M37.5 171.1a.79 .79 0 0 1 1.1 .7 .47 .47 0 0 1-.3 .7 .47 .47 0 0 1-.6-.4l-.2-.4zM40.1 169a.94 .94 0 0 1 1.5 .7l.1 .3a.68 .68 0 0 1 0 1 .68 .68 0 0 1-1.1-.3l-.5-.7zM40.6 166.5l3.2 5.5M41.7 172.6a.93 .93 0 0 1 .9 .4 .93 .93 0 0 1 .1 1.1 1.02 1.02 0 0 1-1-1.5zM42.3 165.6l-1.7 .9M42.3 165.6l3.2 5.4"/>
<path d="M43.8 172v24.1l1.7-1M45.5 171l-1.7 1M45.5 171v24.1M75.2 169.3v.1M77 168.8l-.2 .5-1.7 .1M77 168.3v.5M77 168.8l-1 .1M78.5 167.1l-.2 .5-32.8 18.9 29.7-17.1M78.5 167.1l1 .3M78.5 167.1l-33 19.1M78.9 167.8l-1.9 1M79.5 167.4l-.3 .4-1.1-.2"/>
<path d="M83.1 165.6h.1M85.7 163.8h.1M85.7 163.8l-.2 .4-8.7 5M85.7 163.8l-6.2 3.6M86.3 163.5l-.1 .3-.7 .4M86.3 163.5l-.6 .3M86.3 163.5l-.2 .4M86.3 163.5h.1M9.2 181.5h.2M9.2 181.5h.1M9.2 181.5v.4M9.2 181.9a15.1 15.1 0 0 0 1.5 4.5"/>
<path d="M9.2 181.9a5 5 0 0 0 2.7 1.7M9.4 181.5a4.7 4.7 0 0 0 2.7 1.7M10.7 186.4l.2 .2 .2-.1M11.9 183.6l.4 1.2M12.1 183.2l.1 .1M12.2 183.3l.1 .1M12.2 183.3l-.3 .3M12.3 183.4l.4 1.3M12.3 184.8a1.88 1.88 0 0 0-1.6 1.6M12.3 184.8h.4M12.7 184.7v.1M12.7 184.8a2.09 2.09 0 0 0-1.6 1.7"/>
<path d="M14.2 184.8a16.7 16.7 0 0 0 3.9 4.9M14.4 184.7l-3.4 1.9M14.4 184.7l-3.3 1.8M14.8 183.7l-.4 1M15.2 183.8a1.14 1.14 0 0 1 1.1 .5 1.14 1.14 0 0 1 0 1.3 1.29 1.29 0 0 1-1.1-1.8zM15.3 181.3l.2 .2M15.3 181.3l-3.2 1.9M15.5 181.5l.5 1.3M15.5 181.5l-3.2 1.9M16 182.8l-.1 .2-3.2 1.9M16 182.8l-3.3 1.9M17.7 193.2l.1 .1a4.9 4.9 0 0 0 3.5 .1"/>
<path d="M17.7 193.2h.1M17.8 193.2a4.7 4.7 0 0 0 3.1 .1M17.9 190.2h.8M17.9 190.2a4.3 4.3 0 0 1-.1 3M18 189.8l-.1 .4M18 189.8h.9M18.1 191.6l-.4 1.6M18.7 190.2a9 9 0 0 0 2.2 3.1M18.9 189.8v.1M18.9 189.9l.1 .1M18.9 189.9l-.2 .3M19 190a8.2 8.2 0 0 0 2.3 3.1"/>
<path d="M20 187.5l.4 .9M20.2 183.7l.4 1.2M20.3 183.3l-.1 .4M20.6 184.9a5 5 0 0 1 2.7 1.6M20.6 188.2a1.56 1.56 0 0 0-1.9-.9l-.2 .7 .3 1.3M20.6 184.9l1.3 .5M20.9 193.3h.4M21.2 188h.9M21.2 188l-3.3 1.8M21.2 188l-3.2 1.8M21.3 193.1v.2M21.3 193.3v.1"/>
<path d="M21.4 182.7l-1.2 .6M21.7 182.1a4.1 4.1 0 0 0-3-2.8 1.51 1.51 0 0 0-1.2 1.9 4.5 4.5 0 0 0 3.3 4l.4-.1M21.8 182.1a15.1 15.1 0 0 1 1.5 4.4M21.8 182.1a1.99 1.99 0 0 1-1.6 1.6M21.9 181.6h.1M21.8 181.7a1.97 1.97 0 0 1-1.5 1.6M21.9 181.6l.2 .1M21.9 181.6l-.1 .5M22.1 181.7a15.9 15.9 0 0 1 1.6 4.9M22.1 188l.2 .1M22.1 188l-3.2 1.8M22.3 188.1a8.2 8.2 0 0 0 2.2 3.1"/>
<path d="M22.3 188.1l-3.3 1.9M23.3 186.5l.3 .3M23.7 186.6l-.1 .2M24.4 180.2a1.13 1.13 0 0 0-1.4-1.2 1.4 1.4 0 0 0 .6 1.6M24.5 191.2l.1 .3M24.5 191.2l-3.2 1.9M24.6 191.5l-3.3 1.9M26.2 185.3l.4 .5M26.4 185.2a1.33 1.33 0 0 1-.3 1.9l-.7-.1-.8-.7M27 184.8a6.7 6.7 0 0 1-1.5 6.2l-.9 .5M27 184.8l-3.3 2M27 184.8l-3.3 1.8"/>
<path d="M27.1 190.1l13.5 7.8M33.9 186.2l2.2 .2M36.4 186.3l-1.2 .3-1.7-.2M37.5 190.1a.84 .84 0 0 1 .8 .1 .84 .84 0 0 1 .3 .9 .53 .53 0 0 1-.5 .4 .53 .53 0 0 1-.5-.5zM40.3 193.7a1.47 1.47 0 0 1 1.5 1.8l-.2 .4a1.3 1.3 0 0 1-1.5-1.4v-.4zM41.7 192.3a.93 .93 0 0 1 .9 .4 .93 .93 0 0 1 .1 1 1.05 1.05 0 0 1-1-1.4zM42.3 196.9l-1.7 1M45.5 195.1l-4.9 2.8M291.2 191.7h-28v12M106.2 203.7h185"/>
<circle cx="247.8" cy="39.8" r=".15"/>
<circle cx="253.4" cy="39.9" r=".16"/>
<circle cx="250.6" cy="41.9" r=".15"/>
<circle cx="254.1" cy="44.4" r=".16"/>
<circle cx="256.9" cy="46.4" r=".16"/>
<circle cx="259.7" cy="44.4" r=".15"/>
<circle cx="75.5" cy="142.6" r=".14"/>
</g>
<g fill="none" stroke="#000" stroke-width=".21" stroke-dasharray="6.3 1.3 1.3 1.3 1.3 1.3">
<path d="M198.9 46.5v-.1a.85 .85 0 0 1 1.3 .6l.1 .3a.46 .46 0 0 1-.2 .6 .46 .46 0 0 1-.7-.3l-.3-.4-.2-.7M163.9 63.8l.2-.3a1.5 1.5 0 0 1 1.5 1.6v.2a1.06 1.06 0 0 1-1.5-.8l-.2-.7M167.6 74.5l.8-.5M198.3 62.6l.1-.2a.85 .85 0 0 1 1.2 .6l.1 .3a.46 .46 0 0 1-.2 .7 .46 .46 0 0 1-.6-.4l-.4-.4-.2-.6M199.2 74.2l4 2.9M201.2 72.8l-2 1.4M204.6 67.3v-.2a.87 .87 0 0 1 1.4 .6l.1 .3a.49 .49 0 0 1 0 .7 .49 .49 0 0 1-.7-.1l-.6-.6-.2-.7M205.8 67.6l-.4 .3M210.4 64.2l-2.1 1.6M221.3 79.4l.1-.2a.87 .87 0 0 1 1.3 .7l.1 .2a.49 .49 0 0 1 0 .7 .49 .49 0 0 1-.7-.1l-.6-.6-.2-.7M222.6 79.7l-.5 .3M227.1 76.4l-2.2 1.5"/>
<path d="M163.2 84.6l.1-.3a1.5 1.5 0 0 1 1.6 1.7l-.1 .1a1.06 1.06 0 0 1-1.4-.7l-.2-.8M166.9 95.4l.8-.6M167.7 94.8l3.7 2.7M173.9 83.6l.1-.4a1.53 1.53 0 0 1 1.7 1.7l-.1 .3a1.53 1.53 0 0 1-1.7-1.6M175.3 83.8l-.5 .4M178.6 81.4l-.2 .2M195.7 99.3l.1-.3a1.53 1.53 0 0 1 1.7 1.6l-.1 .4a1.53 1.53 0 0 1-1.7-1.7M197.1 99.6l-.5 .4M200.4 97.2l-1.1 .8M204 83.3l.1-.2a.87 .87 0 0 1 1.3 .7M204.6 84.5l-.5-.7-.1-.5M205.3 83.6l-.5 .3"/>
<path d="M220.8 95.4v-.1a.87 .87 0 0 1 1.3 .6l.1 .2a.49 .49 0 0 1 0 .7 .49 .49 0 0 1-.7 0l-.5-.7-.2-.7M222 95.7l-.5 .3M252.9 85.6v-.1a.85 .85 0 0 1 1.3 .6l.1 .3a.46 .46 0 0 1-.2 .6 .46 .46 0 0 1-.7-.3l-.3-.4-.2-.7M173.2 104.4l.1-.3a1.53 1.53 0 0 1 1.6 1.6l-.1 .4a1.53 1.53 0 0 1-1.6-1.7M174.6 104.7l-.6 .4M176.3 109.1h.1M213.9 108l.7-.6M230.2 111.7l.1-.3a1.5 1.5 0 0 1 1.6 1.7l-.1 .1a1.06 1.06 0 0 1-1.4-.7l-.2-.8M252.3 101.6l.1-.1a.85 .85 0 0 1 1.2 .6l.1 .3a.46 .46 0 0 1-.2 .6 .46 .46 0 0 1-.6-.3l-.5-.6-.1-.5M138.8 136.6l1.3-1M195 120.2l.1-.3a1.53 1.53 0 0 1 1.6 1.6l-.1 .3a1.53 1.53 0 0 1-1.6-1.6M196.4 120.5l-.6 .4"/>
<path d="M213.1 128.9l.8-.6M229.4 132.6l.2-.3a1.5 1.5 0 0 1 1.5 1.6v.2a1.06 1.06 0 0 1-1.5-.8l-.2-.7M116.1 148.8a1.2 1.2 0 0 0-1.3-1.2 1.29 1.29 0 0 0 1.2 1.5l.1-.3M121.7 158.5a1.2 1.2 0 0 0-1.4-1.3 1.29 1.29 0 0 0 1.3 1.6l.1-.3"/>
</g>
<path d="M215 84.8a1.87 1.87 0 0 0 .1-2.3 4.5 4.5 0 0 0-3.5-3l-.4 .1" fill="none" stroke="#000" stroke-width=".21" stroke-dasharray="6.3 1.3 1.3 1.3 1.3 1.3" stroke-dashoffset="5.6"/>
<path d="M141.1 138.1a5 5 0 0 0-3.7-4.3 1.22 1.22 0 0 0-.8 1.8 5.6 5.6 0 0 0 2.9 3.6" fill="none" stroke="#000" stroke-width=".21" stroke-dasharray="6.3 1.3 1.3 1.3 1.3 1.3" stroke-dashoffset="3"/>
<path d="M193.1 51.8l17.3 12.4" fill="none" stroke="#000" stroke-width=".21" stroke-dasharray="6.3 1.3 1.3 1.3 1.3 1.3" stroke-dashoffset="-1.1"/>
<path d="M199.6 47.1l-6.5 4.7M253.6 86.2l-6.4 4.7M253 102.2l-6.4 4.7" fill="none" stroke="#000" stroke-width=".21" stroke-dasharray="6.3 1.3 1.3 1.3 1.3 1.3" stroke-dashoffset="5.5"/>
<path d="M193.5 67.1l7.7 5.7" fill="none" stroke="#000" stroke-width=".21" stroke-dasharray="6.3 1.3 1.3 1.3 1.3 1.3" stroke-dashoffset="4.7"/>
<path d="M164.8 64.4l-5.6 4.1M199 63.1l-5.5 4M164 85.3l-5.5 4M231 112.3l-5.5 4.1M230.3 133.2l-5.6 4.1" fill="none" stroke="#000" stroke-width=".21" stroke-dasharray="6.3 1.3 1.3 1.3 1.3 1.3" stroke-dashoffset="3.4"/>
<path d="M196.3 94.5l9.1-6.6M246.6 106.9l-19.5-14.1" fill="none" stroke="#000" stroke-width=".21" stroke-dasharray="6.3 1.3 1.3 1.3 1.3 1.3" stroke-dashoffset="3.9"/>
<path d="M247.2 90.9l-20.1-14.5" fill="none" stroke="#000" stroke-width=".21" stroke-dasharray="6.3 1.3 1.3 1.3 1.3 1.3" stroke-dashoffset="3.5"/>
<path d="M159.2 68.5l8.4 6M158.5 89.3l8.4 6.1" fill="none" stroke="#000" stroke-width=".21" stroke-dasharray="6.3 1.3 1.3 1.3 1.3 1.3" stroke-dashoffset="4.3"/>
<path d="M168.4 74l10.2 7.4M171.1 112.9l5.2-3.8" fill="none" stroke="#000" stroke-width=".21" stroke-dasharray="6.3 1.3 1.3 1.3 1.3 1.3" stroke-dashoffset="3.2"/>
<path d="M213.9 128.3l-13.4-9.7" fill="none" stroke="#000" stroke-width=".21" stroke-dasharray="6.3 1.3 1.3 1.3 1.3 1.3" stroke-dashoffset="1.3"/>
<path d="M225.5 116.4l-11.6-8.4M224.7 137.3l-11.6-8.4" fill="none" stroke="#000" stroke-width=".21" stroke-dasharray="6.3 1.3 1.3 1.3 1.3 1.3" stroke-dashoffset="2.4"/>
<path d="M214.6 107.4l-14.2-10.2M152.4 126.6l14.1-10.3M115.4 148.3l24.3-17.7" fill="none" stroke="#000" stroke-width=".21" stroke-dasharray="6.3 1.3 1.3 1.3 1.3 1.3" stroke-dashoffset=".8"/>
<path d="M121 158l21.2-15.6" fill="none" stroke="#000" stroke-width=".21" stroke-dasharray="6.3 1.3 1.3 1.3 1.3 1.3" stroke-dashoffset="2.7"/>
<path d="M153.3 134.3l17.5-12.8" fill="none" stroke="#000" stroke-width=".21" stroke-dasharray="6.3 1.3 1.3 1.3 1.3 1.3" stroke-dashoffset="5"/>
<path d="M147.4 125l17.8-13.1" fill="none" stroke="#000" stroke-width=".21" stroke-dasharray="6.3 1.3 1.3 1.3 1.3 1.3" stroke-dashoffset="4.8"/>
<path d="M176.3 109.1l13.5-9.8" fill="none" stroke="#000" stroke-width=".21" stroke-dasharray="6.3 1.3 1.3 1.3 1.3 1.3" stroke-dashoffset="1.2"/>
<g fill="none" stroke="#000" stroke-width=".21">
<path d="M6.5 12.8h185.4v26.5h-185.4zM6.5 18.2h185.4M32.3 12.8v26.5M95.8 12.8v26.5M170.4 12.8v26.5M6.5 23.6h185.4M6.5 29h185.4M6.5 34.4h185.4M226.4 29.2l-2.7 34.2M195.7 117.2l26.5 56.1M173.1 121.1l18.3 51.9M137.6 187.7h153.6"/>
<path d="M137.6 191.7h153.6M137.6 199.7h153.6M152.8 183.7v20M200.7 183.7v4M210 183.7v4M211.3 191.7v12M230.4 191.7v12M263.2 183.7v20M272.8 183.7v8M276.4 195.6h.1M281.4 195.6v4.1M282.6 197.7h7.8"/>
<path d="M282.6 197.1l3-.9v3l-3-.8zM285 195.6h.1M288.4 195.8v3.8M291.2 195.6l-153.6 .1"/>
<circle cx="226.8" cy="24.7" r="4.5"/>
<circle cx="192.9" cy="177.3" r="4.5"/>
<circle cx="224.1" cy="177.4" r="4.5"/>
<circle cx="288.4" cy="197.7" r="1.74"/>
<circle cx="288.4" cy="197.7" r=".93"/>
</g>
<g fill="none" stroke="#808000" stroke-width=".21">
<path d="M248.9 104.2l14.2 68.7M142.6 137l1.5 2.6-.9 .3zM142.6 137l14.9 36.2M231.6 132.2l13 40.9M124.6 155.1l-.4 17.8"/>
<circle cx="124.1" cy="177.4" r="4.5"/>
<circle cx="159.2" cy="177.4" r="4.5"/>
<circle cx="246" cy="177.4" r="4.5"/>
<circle cx="264" cy="177.4" r="4.5"/>
</g>
<path d="M6.7 12.9h284.5v190.8h-284.5zM137.6 183.7v20M291.2 183.7h-185v20" fill="none" stroke="#000" stroke-width=".5"/>
<path d="M272.8 195.6h.1M276.4 199.7v4M285 199.7v4" fill="none" stroke="#c0c0c0" stroke-width=".21"/>
<path d="M223.4 63.2a.32 .32 0 0 0-.1 .3 .32 .32 0 0 0 .3 .2l.1-.3-.1 .3a.32 .32 0 0 0 .3-.4 .32 .32 0 0 0-.5-.1zM195.5 117a.33 .33 0 0 0 0 .5 .33 .33 0 0 0 .5-.2 .33 .33 0 0 0-.4-.4l.1 .3zM172.9 120.8a.35 .35 0 0 0-.1 .6 .35 .35 0 0 0 .6-.2 .35 .35 0 0 0-.4-.5l.1 .4z" fill="#000"/>
<path d="M231.4 132a.33 .33 0 0 0 0 .5 .33 .33 0 0 0 .5-.2 .33 .33 0 0 0-.4-.4l.1 .3-.1-.3zM248.7 104a.33 .33 0 0 0 0 .5 .33 .33 0 0 0 .5-.2 .33 .33 0 0 0-.3-.4v.3v-.3zM142.6 137l1.5 2.6-.9 .3zM124.4 154.9a.33 .33 0 0 0 0 .5 .33 .33 0 0 0 .5-.1 .33 .33 0 0 0-.3-.5v.3v-.3z" fill="#808000"/>
<g font-size="4.7">
<text x="9.1" y="17.2">ÖĞE NO.</text>
<text x="43.4" y="17.2">PARÇA NUMARASI</text>
<text x="126" y="17.2">TANIM</text>
<text x="175.5" y="17.2">MİKT.</text>
<text x="18.1" y="22.5">1</text>
<text x="49.9" y="22.5">80220307006</text>
<text x="99.7" y="22.5">KESME SERVO-RED ARA FLANŞ</text>
<text x="179.9" y="22.5">1</text>
<text x="18.1" y="27.9">2</text>
<text x="49.9" y="27.9">80220311007</text>
<text x="101.3" y="27.9">KONİK SIKMA ÇELİK PARÇASI</text>
<text x="179.9" y="27.9">1</text>
<text x="18.1" y="33.3">3</text>
<text x="49.9" y="33.3">80220311006</text>
<text x="102.2" y="33.3">SERVO ALÜMİNYUM KAPLİNİ</text>
<text x="179.9" y="33.3">1</text>
<text x="18.1" y="38.5">4</text>
<text x="49.9" y="38.5">60604900010</text>
<text x="110" y="38.5">SERVO AM8063 0X01</text>
<text x="179.9" y="38.5">1</text>
</g>
<g font-size="4.1">
<text x="225.6" y="25.9">4</text>
<text x="191.8" y="178.5">2</text>
<text x="223" y="178.6">1</text>
</g>
<g font-size="4.1" fill="#808000">
<text x="123" y="178.6">?</text>
<text x="158.1" y="178.6">?</text>
<text x="244.9" y="178.6">?</text>
<text x="262.9" y="178.6">?</text>
</g>
<g font-size="3.2">
<text x="153.6" y="190.8">SERVO MOTOR MONTAJI</text>
<text x="153.6" y="186.8">80220311013</text>
<text x="210.7" y="186.6">-</text>
<text x="154.3" y="194.8">/</text>
<text x="154.3" y="198.8">/ HRC</text>
<text x="230.8" y="198.7">--</text>
<text x="230.8" y="202.8">10283.16</text>
</g>
<g font-size="2.8">
<text x="263.7" y="186.7">Ü.Adet:</text>
<text x="263.9" y="190.5">Vers.:</text>
<text x="211.5" y="194.5">Hammadde Adı:</text>
<text x="230.8" y="194.7">Material &lt;not specified&gt;</text>
<text x="138.3" y="202.6">SON KAYIT:</text>
<text x="163.5" y="202.6">Tuesday, April 1, 2025 10:26:00 PM</text>
<text x="212.1" y="198.4">Sip. Ölçüsü:</text>
<text x="212.2" y="202.7">Ağırlık:</text>
</g>
<g font-size="2.6">
<text x="265.9" y="194.4">GENEL TOLERANS</text>
<text x="264.2" y="198.5">DIN 7168 m T</text>
<text x="264.3" y="202.6">ÖLÇEK</text>
<text x="278.5" y="202.6">1:10</text>
<text x="286.5" y="202.6">A4</text>
</g>
<g font-size="2.5">
<text x="138.3" y="186.4">Parça Kodu:</text>
<text x="138.3" y="190.5">Parça Adı:</text>
<text x="201.2" y="186.5">Ü.Kodu:</text>
<text x="138.3" y="194.5">Kaplama Şekli:</text>
<text x="138.3" y="198.6">Isıl İşlem:</text>
<text x="6.7" y="206.7">D:\DATALAR\88_SNTR_SNELTRAY_HOLLANDA-8565-4\3219\</text>
</g>
</svg>
